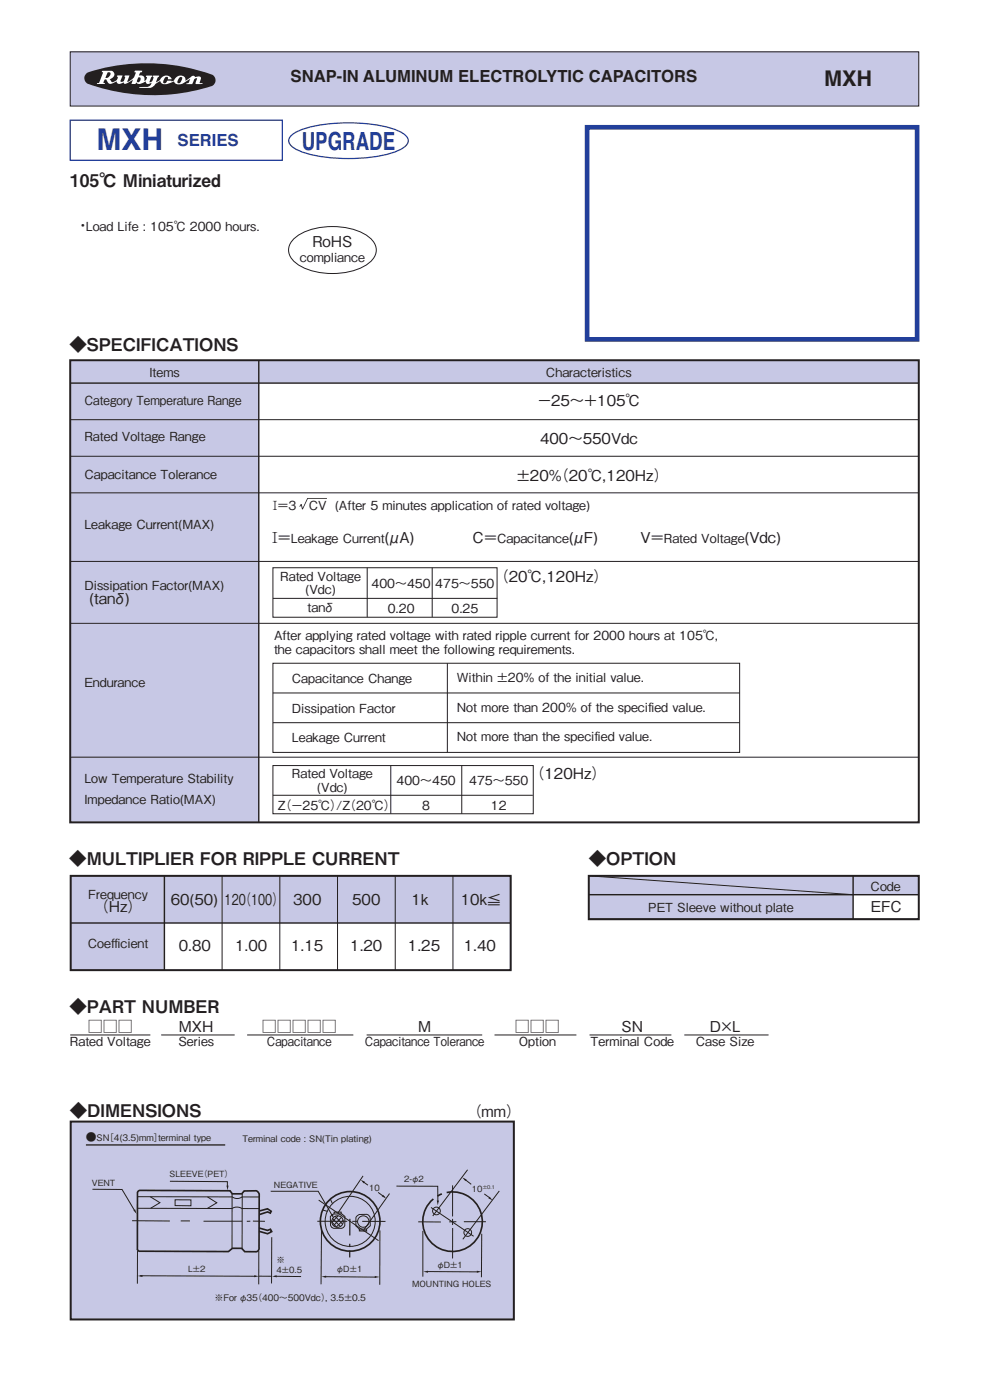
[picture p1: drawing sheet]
<svg xmlns="http://www.w3.org/2000/svg" width="210mm" height="297mm" viewBox="0 0 210 297" stroke-linecap="round" stroke-linejoin="round" font-family="sans-serif">
<path d="M14.9 11h180v11.5h-180z" fill="#c7c8e5"/>
<path d="M14.9 11h180v11.5h-180z" fill="none" stroke="#231f20" stroke-width=".21"/>
<path d="M18.4 15.5a40.4 40.4 0 0 1 26.7 .4 1.34 1.34 0 0 1 .6 1.2 1.34 1.34 0 0 1-.8 1.2 40.9 40.9 0 0 1-26.3-.5 1.36 1.36 0 0 1-.2-2.3z" fill="#231f20"/>
<path d="M38.1 16.4h.5a.92 .92 0 0 1-.9 1.2v-.6zM29.3 16.4h.2a.51 .51 0 0 1 .3 .7 .51 .51 0 0 1-.8 .2zM22.8 15.4l.5-.1a.8 .8 0 0 1-.1 .9 .8 .8 0 0 1-.8 .3zM21.7 15l-.1 .3 .3 .1-.8 2.1-.5 .1v.2h1.6v-.2h-.3l.2-.5 .1-.2h.4a.91 .91 0 0 0 .6 .9 .91 .91 0 0 0 .9-.2l.6-.4 .1 .3a.91 .91 0 0 0 1.4 0l.3 .3 1.7-.9-.3 .9h.8l.2-.3 .2 .2a2.28 2.28 0 0 0 1.8-.4 .56 .56 0 0 0 .4 .5 .56 .56 0 0 0 .6-.1l.2-.2a1.2 1.2 0 0 1-1.6 1l-1 .1a6.1 6.1 0 0 0 3-.2l.5-.6 1-.6a1.1 1.1 0 0 0 1.7 .6l1.2-.5a1.49 1.49 0 0 0 2.5 0l.9-.5a1 1 0 0 1-.8 .9v.1h1.3l.4-1 .5-.2 .1 .1-.3 1.1h1.4l.1-.2h-.7l.3-1a.6 .6 0 0 0-.9-.3l-.3 .1-.3-.3h-.3l-1.5 1.1a1.07 1.07 0 0 0-.7-1.2 1.07 1.07 0 0 0-1.2 .4l-.5 .7-.6 .2 .1-.2h-.9a.6 .6 0 0 1-.9 .4 .91 .91 0 0 1 1-1.1v.4h.8a1.32 1.32 0 0 0-1.3-.8 1.32 1.32 0 0 0-1.2 1l-.8 .5 .3-1 .4-.5h-1.3l-.1 .2a.93 .93 0 0 1-.7 1.2l.6-1.4h-1.3l-.1 .3 .3 .2-.2 .4-.4 .3a.85 .85 0 0 0-.2-1 .85 .85 0 0 0-.9-.2v-.2a.45 .45 0 0 1 .6-.5l.1-.3h-1.6l-.1 .3 .3 .1a1.98 1.98 0 0 1-1.1 1.6l-.7 .3 .5-1.3h-1l-.1 .1a.84 .84 0 0 1-.8 1.2l-.1-.1 .5-1.2h-1.1l-.1 .1a.73 .73 0 0 1-.5 1.2l-.2 .1a.66 .66 0 0 1-.8-.6 .92 .92 0 0 0 .9-.7 .92 .92 0 0 0-.6-1.1z" fill="#fff"/>
<g fill="#c7c8e5">
<path d="M54.9 76.4h140v4.9h-140z"/>
<path d="M14.9 76.4h40v98.1h-40z"/>
</g>
<path d="M54.9 76.4v98.1M14.9 81.3h180" fill="none" stroke="#231f20" stroke-width=".3"/>
<g fill="none" stroke="#231f20" stroke-width=".21">
<path d="M14.9 89h180M14.9 96.8h180M14.9 104.6h180M14.9 119.1h180M14.9 132.2h180M57.9 120.4h47.5v10.5h-47.5zM57.9 126.9h47.6M77.9 120.4v10.5M91.7 120.4v10.5M57.9 153.3h99M57.9 147h99M57.9 140.7h99v18.9h-99z"/>
<path d="M94.9 140.7v18.9M14.9 160.6h180M57.9 162.4h55.2v10.2h-55.2zM57.9 168.7h55.1M82.9 162.4v10.2M97.9 162.4v10.2M14.9 219.6h17M34.2 219.6h15.6M52.4 219.6h22.5M77.8 219.6h24.5M104.9 219.6h17.4M125 219.6h17.4"/>
<path d="M145.2 219.6h17.8"/>
</g>
<path d="M14.9 76.4h180v98.1h-180z" fill="none" stroke="#231f20" stroke-width=".42"/>
<path d="M124.5 27h70v45h-70z" fill="none" stroke="#223f9a" stroke-width=".99" stroke-linecap="butt"/>
<path d="M14.9 25.5h45v8.5h-45z" fill="none" stroke="#223f9a" stroke-width=".26"/>
<path d="M63.8 106.9h.2l.2 .9 1-2.2h4.2v.2h-4.1l-1.1 2.3h-.1l-.2-.9-.2 .3-.2-.1z" fill="#231f20"/>
<g fill="#c7c8e5">
<path d="M124.9 185.8h70v4h-70z"/>
<path d="M124.9 189.8h56.1v5.2h-56.1z"/>
</g>
<path d="M124.9 185.8h70v9.2h-70z" fill="none" stroke="#231f20" stroke-width=".42"/>
<path d="M124.9 189.8h70M124.9 195h70M181 185.8v9.2" fill="none" stroke="#231f20" stroke-width=".3"/>
<path d="M125.1 185.8l55.9 4" fill="none" stroke="#231f20" stroke-width=".21"/>
<path d="M15 237.9h94v42h-94z" fill="#c7c8e5"/>
<path d="M15 237.9h94v42h-94z" fill="none" stroke="#231f20" stroke-width=".42"/>
<path d="M29.3 252.7l.3-.2 19.2 .1 .5 .7h2l.5-.6 2.6-.1 .4 .3 .2 .5v11.3a.77 .77 0 0 1-.7 .8h-2.4l-.6-.7h-2l-.8 .7-19-.1-.4-.4 .1-12zM55 256.9l1.7-.5 .8 .6-.2 .4-.5-.3-1.8 .6M55 260.5l1.8 .5 .6-.2 .2 .5-.8 .4-1.9-.5" fill="none" stroke="#231f20" stroke-width=".35"/>
<g fill="none" stroke="#231f20" stroke-width=".21">
<path d="M28 259h8M29.2 256.3l20.1 .1a1.88 1.88 0 0 1 2 0h3.7M29.2 253.9h20.1a1.72 1.72 0 0 0 2 0h3.7M31.9 253.9l2 1.2-2 1.2M37.1 254.5h3.4v1.3h-3.4zM38.3 259h2M43.2 259.1h8.2M44 253.9l2 1.3-2 1.2M53.1 259.1h-.7M53.6 259.1h2.6M29.2 265.4l-.1 6.9M29.7 270.6l24.5 .2"/>
<path d="M54.9 265.4v7.1M54.9 270.7l2.7 .1M57.6 262.5v9.8M58.2 270.8h5.7"/>
</g>
<g fill="#231f20">
<path d="M57.7 270.8l1-.2v.4z"/>
<path d="M53.9 270.5l1 .2-1 .3z"/>
<path d="M29.2 270.7l1-.2v.4z"/>
<path d="M28.3 256.8l.4-.2 .3 .9z"/>
</g>
<path d="M19.6 252.3h6.3l2.7 4.5" fill="none" stroke="#231f20" stroke-width=".21"/>
<path d="M48.1 251.5h.4l-.2 1z" fill="#231f20"/>
<g fill="none" stroke="#231f20" stroke-width=".21">
<path d="M36 250.6l12.2 .1v1M57.4 252.7h10.1l3.1 5.3M67.6 254.6l12.7 8.6M68.5 256.7l.9 .3M70.1 258.1l.6-.5 1.8-.1 .7 .6-.1 1.9-.2 .4-.4 .2h-1.8l-.4-.3-.2-.4zM70.1 254.4l.4 1M70.4 259.3l.9 1M70.5 258.5l1.7 1.7M70.9 257.6v-.5h1.5v.5M71.1 258l1.6 1.7M71.7 257.9l-1.3 1.4M72.4 258.3l-1.6 1.7"/>
<path d="M72.8 258.9l-1.5 1.4M75.8 257.9l.5-.3 1.8 .1 .4 .5v1.8l-.7 .7h-1.6l-.7-.6v-1.8zM77 249.4l-5.4 8M82.6 253.2l-5.5 7.9M68.2 261.1l-.1 11.4M68.8 270.8l11 .1M80.6 261v11.6"/>
<circle cx="71.6" cy="259.1" r="1.22"/>
<circle cx="74.3" cy="259.1" r="5.3"/>
<circle cx="77.1" cy="259.1" r="1.21"/>
</g>
<circle cx="74.3" cy="259.1" r="6.3" fill="none" stroke="#231f20" stroke-width=".35"/>
<path d="M76.2 260.7l.1 .4 1.5 .1-.1-.5" fill="none" stroke="#231f20" stroke-width=".26"/>
<path d="M67.3 259.1h14.5" fill="none" stroke="#231f20" stroke-width=".21" stroke-dasharray="6.3 1.1 1.1 1.1 14.1 0" stroke-linecap="butt"/>
<path d="M74.2 258.6v6" fill="none" stroke="#231f20" stroke-width=".26" stroke-dasharray="3.5 1.8 14.1 0 14.1 0" stroke-linecap="butt"/>
<path d="M74.2 265.3v1.5" fill="none" stroke="#231f20" stroke-width=".26" stroke-dasharray="6.3 1.1 1.1 1.1 14.1 0" stroke-linecap="butt"/>
<g fill="#231f20">
<path d="M68.2 270.8l1-.2v.4z"/>
<path d="M79.5 270.7l1 .2-1 .2z"/>
<path d="M70.2 257.7l.4-.2 .2 1.1z"/>
</g>
<path d="M76.9 250.6l1.1 .8M80.2 253l1.4 1" fill="none" stroke="#231f20" stroke-width=".21"/>
<g fill="#231f20">
<path d="M81.2 253.4l.7 .8-.9-.4z"/>
<path d="M76.5 250.3l.9 .4-.2 .4z"/>
</g>
<circle cx="96" cy="259.2" r="6.3" fill="none" stroke="#231f20" stroke-width=".35" stroke-dasharray="24 1.1 1.1 1.1" stroke-linecap="butt"/>
<g fill="none" stroke="#231f20" stroke-width=".21">
<path d="M84.1 251.6l8.8 .1v3.3M88.7 259.2h4.8M91.4 256.2l9.1 6.1M96 251.5v6.6M96 258.6v1.3M96.8 259.2h-1.5M98.4 259.2h4.7M99.2 248.2l-7.4 9.8M105.9 252.6l-7.7 10.3M89.7 261.1v9.7M90.5 269.8h10.8M96 260.5v6.5"/>
<path d="M102.2 261.7l-.1 9.3"/>
<circle cx="92.6" cy="256.9" r=".82"/>
<circle cx="99.2" cy="261.5" r=".82"/>
</g>
<g fill="#231f20">
<path d="M101.2 269.6l1 .2-1 .2z"/>
<path d="M89.8 269.8l1-.2v.4z"/>
<path d="M92.7 254.7h.4l-.2 1z"/>
</g>
<path d="M98.5 250.1l1.5 1.1M102.7 253.3l1.3 .9" fill="none" stroke="#231f20" stroke-width=".21"/>
<g fill="#231f20">
<path d="M98 249.8l1 .4-.3 .4z"/>
<path d="M103.8 253.9l.7 .8-.9-.5z"/>
</g>
<path d="M49.2 253.3v11.5M51.4 253.2v11.7" fill="none" stroke="#231f20" stroke-width=".21"/>
<path d="M18.2 242.9h29.6" fill="none" stroke="#231f20" stroke-width=".28"/>
<g fill="#c7c8e5">
<path d="M34.9 185.8h73.4v10h-73.4z"/>
<path d="M15 185.8h19.9v20h-19.9z"/>
</g>
<path d="M15 185.8h93.3v20h-93.3z" fill="none" stroke="#231f20" stroke-width=".42"/>
<path d="M15 195.8h93.3M34.9 185.8v20" fill="none" stroke="#231f20" stroke-width=".3"/>
<path d="M62.1 50.9a11.6 11.6 0 0 1 8.4-2.8 11.6 11.6 0 0 1 8.5 2.8 3.1 3.1 0 0 1-.7 4.9 14.6 14.6 0 0 1-12.9 1.4 6 6 0 0 1-4.1-3.4 3 3 0 0 1 .8-2.9zM47.1 185.8v20M59.4 185.8v20M71.6 185.8v20M83.8 185.8v20M96.1 185.8v20M108.3 185.8v20" fill="none" stroke="#231f20" stroke-width=".21"/>
<path d="M61.7 28.8a11.3 11.3 0 0 1 5.8-2.2 36 36 0 0 1 16.5 .9 3.6 3.6 0 0 1 2.6 2.3 2.54 2.54 0 0 1-1.7 2 31.5 31.5 0 0 1-15.9 1.5l-1.5-.2a11.3 11.3 0 0 1-5.8-2.2 1.34 1.34 0 0 1 0-2.1z" fill="none" stroke="#223f9a" stroke-width=".26"/>
<text font-size="6.3" fill="#223f9a" x="20.5" y="31.8">MXH</text>
<text font-size="5.3" fill="#223f9a" x="64" y="31.8">UPGRADE</text>
<text font-size="4.6" fill="#231f20" x="174.8" y="18.2">MXH</text>
<g font-size="3.7" fill="#231f20">
<text x="14.9" y="39.8">105℃ Miniaturized</text>
<text x="14.7" y="74.4">◆SPECIFICATIONS</text>
<text x="14.7" y="183.5">◆MULTIPLIER FOR RIPPLE CURRENT</text>
<text x="124.9" y="183.5">◆OPTION</text>
<text x="14.7" y="214.9">◆PART NUMBER</text>
<text x="14.8" y="236.9">◆DIMENSIONS</text>
</g>
<text font-size="3.5" fill="#231f20" x="61.6" y="17.4">SNAP-IN ALUMINUM ELECTROLYTIC CAPACITORS</text>
<text font-size="3.5" fill="#223f9a" x="37.7" y="30.9">SERIES</text>
<g font-size="3.2" fill="#231f20">
<text x="16" y="49">・</text>
<text x="66.3" y="52.5">RoHS</text>
<text x="113.9" y="86.2">－25～＋105℃</text>
<text x="114.6" y="94.2">400～550Vdc</text>
<text x="109.4" y="102">±20％</text>
<text x="117.5" y="102">（20℃，</text>
<text x="128.7" y="102">120Hz）</text>
<text x="57.7" y="115.2">I＝</text>
<text x="81.6" y="115.2">(μA)</text>
<text x="100.3" y="115.2">C＝</text>
<text x="120.7" y="115.2">(μF)</text>
<text x="135.9" y="115.2">V＝</text>
<text x="158" y="115.2">(Vdc)</text>
<text x="104.7" y="123.4">（20℃，</text>
<text x="115.9" y="123.4">120Hz）</text>
<text x="19" y="128.1">(tanδ)</text>
<text x="112.3" y="165.3">（120Hz）</text>
<text x="19.9" y="193.6">（Hz）</text>
<text x="36.2" y="192.1">60(50)</text>
<text x="47.7" y="192.1">120（100）</text>
<text x="62.2" y="192.1">300</text>
<text x="74.7" y="192.1">500</text>
<text x="87.3" y="192.1">1k</text>
<text x="97.8" y="192.1">10k≦</text>
<text x="184.7" y="193.5">EFC</text>
<text x="37.9" y="201.8">0.80</text>
<text x="49.9" y="201.8">1.00</text>
<text x="61.8" y="201.8">1.15</text>
<text x="74.3" y="201.8">1.20</text>
<text x="86.5" y="201.8">1.25</text>
<text x="98.4" y="201.8">1.40</text>
<text x="18.6" y="218.9">□□□</text>
<text x="38" y="218.9">MXH</text>
<text x="55.6" y="218.9">□□□□□</text>
<text x="88.7" y="218.9">M</text>
<text x="109.2" y="218.9">□□□</text>
<text x="131.9" y="218.9">SN</text>
<text x="150.6" y="218.9">D×L</text>
<text x="99" y="237">（mm）</text>
</g>
<g font-size="2.6" fill="#231f20">
<text x="18.2" y="49">Load Life : 105℃ 2000 hours.</text>
<text x="63.6" y="55.6">compliance</text>
<text x="31.7" y="80.1">Items</text>
<text x="115.8" y="80.1">Characteristics</text>
<text x="17.9" y="86">Category Temperature Range</text>
<text x="17.9" y="93.5">Rated Voltage Range</text>
<text x="17.9" y="101.6">Capacitance Tolerance</text>
<text x="17.9" y="112.2">Leakage Current(MAX)</text>
<text x="57.9" y="108.3">I＝3</text>
<text x="65.5" y="108.3">CV (After 5 minutes application of rated voltage)</text>
<text x="61.7" y="115.2">Leakage Current</text>
<text x="105.4" y="115.2">Capacitance</text>
<text x="140.8" y="115.2">Rated Voltage</text>
<text x="17.9" y="125.1">Dissipation Factor(MAX)</text>
<text x="59.4" y="123.2">Rated Voltage</text>
<text x="78.8" y="124.7">400～450</text>
<text x="92.3" y="124.7">475～550</text>
<text x="64.8" y="126.1">(Vdc)</text>
<text x="65.2" y="129.9">tanδ</text>
<text x="82.2" y="130">0.20</text>
<text x="95.8" y="130">0.25</text>
<text x="58.1" y="135.8">After applying rated voltage with rated ripple current for 2000 hours at 105℃,</text>
<text x="58.1" y="138.8">the capacitors shall meet the following requirements.</text>
<text x="17.9" y="145.7">Endurance</text>
<text x="61.9" y="144.9">Capacitance Change</text>
<text x="96.9" y="144.7">Within ±20％ of the initial value.</text>
<text x="61.9" y="151.2">Dissipation Factor</text>
<text x="96.9" y="151">Not more than 200％ of the specif</text>
<text x="137.5" y="151">ied value.</text>
<text x="61.9" y="157.5">Leakage Current</text>
<text x="96.9" y="157.3">Not more than the specif</text>
<text x="126.1" y="157.3">ied value.</text>
<text x="17.9" y="166.1">Low Temperature Stability</text>
<text x="61.9" y="165.1">Rated Voltage</text>
<text x="67.3" y="168">(Vｄｃ)</text>
<text x="84.1" y="166.6">400～450</text>
<text x="99.5" y="166.6">475～550</text>
<text x="17.9" y="170.5">Impedance Ratio(MAX)</text>
<text x="59" y="171.8">Z</text>
<text x="59.2" y="171.8">（－25℃）（20℃）</text>
<text x="71.3" y="171.8">/Z</text>
<text x="89.6" y="171.9">8</text>
<text x="104.1" y="171.9">12</text>
<text x="18.7" y="190.7">Frequency</text>
<text x="184.7" y="189">Code</text>
<text x="137.5" y="193.6">PET Sleeve without plate</text>
<text x="18.6" y="201.1">Coef</text>
<text x="23.6" y="201.1">f</text>
<text x="23.6" y="201.1">icient</text>
<text x="14.8" y="221.9">Rated Voltage</text>
<text x="37.8" y="221.9">Series</text>
<text x="56.6" y="221.9">Capacitance</text>
<text x="77.4" y="221.9">Capacitance Tolerance</text>
<text x="110" y="221.9">Option</text>
<text x="125.3" y="221.9">Terminal Code</text>
<text x="147.6" y="221.9">Case Size</text>
</g>
<text font-size="2.3" fill="#231f20" x="18.2" y="242.1">●</text>
<g font-size="1.9" fill="#231f20">
<text x="20.5" y="242.1">SN</text>
<text x="22.2" y="242.1">［4(3.5)mm］</text>
<text x="33.5" y="242.1">terminal type</text>
<text x="51.4" y="242.3">Terminal code : SN(Tin plating)</text>
<text x="45.5" y="276">※For φ35</text>
<text x="53.7" y="276">（400～500Vdc）</text>
<text x="69" y="276">, 3.5±0.5</text>
</g>
<g font-size="1.8" fill="#231f20">
<text x="19.5" y="251.6">VENT</text>
<text x="36" y="249.7">SLEEVE</text>
<text x="42.2" y="249.7">（PET）</text>
<text x="58.1" y="251.9">NEGATIVE</text>
<text x="85.7" y="250.7">2-φ2</text>
<text x="78.3" y="252.6">10</text>
<text x="100.1" y="252.9">10</text>
<text x="39.9" y="269.8">L±2</text>
<text x="58.7" y="267.9">※</text>
<text x="71.2" y="269.8">φD±1</text>
<text x="92.6" y="269">φD±1</text>
<text x="58.7" y="270">4±0.5</text>
<text x="87.4" y="273">MOUNTING HOLES</text>
</g>
<text font-size="1.1" fill="#231f20" x="102.3" y="252.2">±0.1</text>
</svg>
